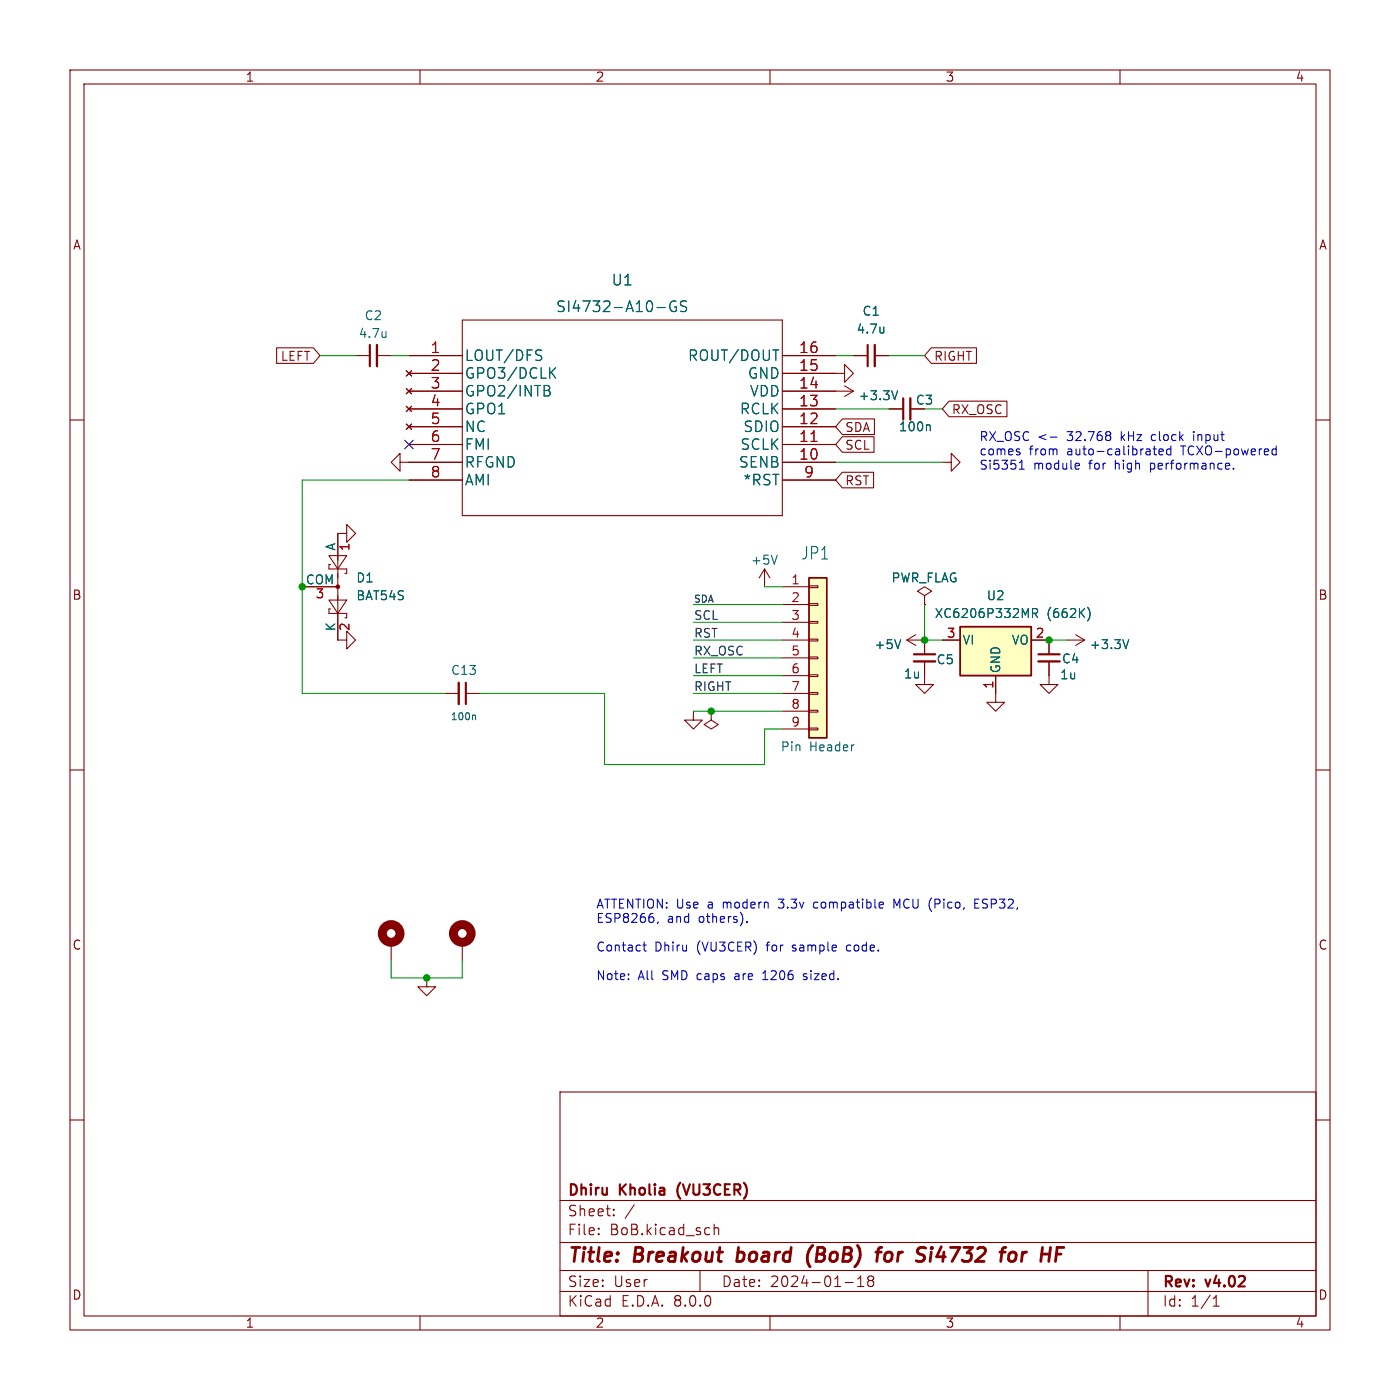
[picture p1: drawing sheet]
<svg xmlns="http://www.w3.org/2000/svg" width="200mm" height="200mm" viewBox="0 0 200 200" stroke-linecap="round" stroke-linejoin="round" font-family="sans-serif">
<g fill="none" stroke="#840000" stroke-width=".15">
<path d="M10 10h180v180h-180zM12 12h176v176h-176zM60 10v2M110 10v2M160 10v2M58 53l.8 .7M58 55.5l.8 .8M58 58l.8 .8M58.4 50.8h7.6M58.4 58.4h7.6M58.4 55.9h7.6M58.4 53.3h7.6"/>
<path d="M58.8 53l-.8 .7M58.8 55.5l-.8 .8M58.8 58l-.8 .8M66 45.7h45.8v28h-45.8zM111.8 50.8h7.6M111.8 58.4h7.6M111.8 55.9h10.1M111.8 53.3h7.6M120.6 55.1l1.3 .8M121.9 55.9l-1.3 .7M127 58.4h2M130 58.4h2.1"/>
<path d="M10 60h2M58 60.6l.8 .7M58.4 66h7.6M58.4 63.5h7.6M58.4 61h7.6M58.4 68.6h7.6M58.8 60.6l-.8 .7M111.8 66h7.6M111.8 63.5h7.6M111.8 61h7.6M111.8 68.6h7.6M134.6 66h1.3v-1.2l1.3 1.2-1.3 1.3v-1.3"/>
<path d="M188 60h2M48.3 91.4h1.2v-1.2l1.3 1.2-1.3 1.3v-1.3M63.5 99.1h2M66.5 99.1h2.1M109.2 81.3l-.7 1.3M109.2 81.3v2.5M109.2 81.3l.8 1.3M129.5 91.4h2.6v2.1M129.5 91.4l1.3 .8M130.8 90.7l-1.3 .7M132.1 85.1l1-.6-1-.7-1 .7 1 .6v1.3M132.1 86.4h.1"/>
<path d="M132.1 94.5v3.3h1.2l-1.2 1.3-1.3-1.3h1.3M10 110h2M101.6 101.6v1.3l1 .6-1 .6-1-.6 1-.6M101.6 101.6h.1M188 110h2M80 156h108v32h-108zM10 160h2M80 177.5h108M80 171.5h108M85.5 176.2v.2M85.5 175.5v.1M87.7 173.5v.2"/>
<path d="M87.7 172.8v.1M90.6 172.1l-1.3 1.9M102 174.9v1.5M102 175.5a.37 .37 0 0 1 .7 .1v.8M188 160h2M60 188v2M80 184.5h108M80 181.5h108M100 181.5v3M110 188v2M120.7 183.2h1.2M122.5 183.8h.9"/>
<path d="M122.5 182.7l.5-.4v1.5M124 182.4v.2l.2 .3M124.2 182.9l-.2 .3v.4l.2 .2h.3l.3-.3-.1-.4-.2-.2M124.2 182.9h.3M124.7 182.4l.1 .2-.3 .3M160 188v2M164 181.5v6.5M173.3 186.6h.9M173.3 185.5l.4-.4v1.5"/>
</g>
<g fill="none" stroke="#840000" stroke-width=".4">
<path d="M105.5 178.2l-.2 2M116.1 177.9a2.35 2.35 0 0 0-.4 3.1M125.1 178.9h.8M126 178.2l-.4 .1-.1 .2M127.1 178.9a.62 .62 0 0 0-.7 .4v.7a.52 .52 0 0 0 .8 .1M133 178.9l-.1 1.3M133.1 178.2v.2M133.1 178.2l-.1 .1 .1 .1M133.1 178.2l.1 .1-.1 .1M144.3 179.1a.52 .52 0 0 1 .5-.2 .52 .52 0 0 1 .4 .4l-.1 .5a.55 .55 0 0 1-.5 .4 .55 .55 0 0 1-.5-.4zM146.1 178.9l-.2 1.3M146.5 178.9l-.5 .4"/>
<path d="M105.3 180.1l.1 .1"/>
</g>
<g fill="none" stroke="#006464" stroke-width=".15">
<path d="M77.2 50l.2 .1M77.2 50.8a.35 .35 0 0 1 0 .6M77.7 55.8h.5M78.2 55.8a.4 .4 0 0 1 .4 .3 .4 .4 0 0 1-.3 .5h-.6M78.2 55.1h.2a.36 .36 0 0 1 .1 .4 .36 .36 0 0 1-.3 .3M78.7 53.2l.7 .8M79.4 52.5l-.9 .9M93.9 43.9h1.1M96.6 43.1a.63 .63 0 0 0-.8 .1 .63 .63 0 0 0-.1 .7 .57 .57 0 0 0 .3 .5 .57 .57 0 0 0 .6 0v-.5h-.3M98.1 43.1l-.2-.1-.5 .1a.36 .36 0 0 0-.2 .3 .36 .36 0 0 0 .3 .3 .56 .56 0 0 1 .6 .4l-.1 .3-.2 .1-.6-.1M128.2 55.8l-.4 1.3M111 79.3l-.4 1.3"/>
<path d="M132.7 60.7l.2 .2v.6M128.7 91.4l-.5 1.3M67.7 102.2l.2 .1v.5"/>
</g>
<path d="M115.9 63.1h.8" fill="none" stroke="#a90000" stroke-width=".15"/>
<path d="M130 56.9v3M65.5 97.5v3.1M130.6 94.5h3" fill="none" stroke="#840000" stroke-width=".33"/>
<path d="M129 56.9v3M66.5 97.5v3.1M130.6 93.5h3" fill="none" stroke="#840000" stroke-width=".3"/>
<path d="M115.6 82.6h2.5v22.8h-2.5z" fill="#ffffc2"/>
<g fill="none" stroke="#840000" stroke-width=".15">
<path d="M121.9 50.8h2.1M125 50.8h2M111.8 83.8h3.8M111.8 86.4h3.8M111.8 88.9h3.8M111.8 91.4h3.8M111.8 94h3.8M111.8 96.5h3.8M111.8 99.1h3.8M115.6 98.9h1.2v.3h-1.2zM115.6 96.4h1.2v.2h-1.2zM115.6 93.9h1.2v.2h-1.2z"/>
<path d="M115.6 91.3h1.2v.3h-1.2zM115.6 88.8h1.2v.2h-1.2zM115.6 86.2h1.2v.3h-1.2zM115.6 83.7h1.2v.2h-1.2zM142.2 99.1v1.2h1.3l-1.3 1.3-1.2-1.3h1.2M99.1 101.6v1.3h1.2l-1.2 1.2-1.3-1.2h1.3M111.8 101.6h3.8M111.8 104.1h3.8M115.6 104h1.2v.3h-1.2zM115.6 101.5h1.2v.2h-1.2zM55.9 134.6v2.6M61 139.7v1.3h1.2l-1.2 1.2-1.3-1.2h1.3"/>
<path d="M66 134.6v2.6"/>
</g>
<path d="M115.6 82.6h2.5v22.8h-2.5z" fill="none" stroke="#840000" stroke-width=".25"/>
<path d="M125 49.3v3" fill="none" stroke="#840000" stroke-width=".33"/>
<path d="M124 49.3v3" fill="none" stroke="#840000" stroke-width=".3"/>
<path d="M126.3 46.7v.9M126.3 47.4l-.1 .1" fill="none" stroke="#006464" stroke-width=".15"/>
<g fill="none" stroke="#840000" stroke-width="1.3">
<circle cx="55.9" cy="133.4" r="1.27"/>
<circle cx="66" cy="133.4" r="1.27"/>
</g>
<path d="M137.2 89.5h10.1v7h-10.1z" fill="#ffffc2"/>
<path d="M137.2 89.5h10.1v7h-10.1z" fill="none" stroke="#840000" stroke-width=".25"/>
<g fill="none" stroke="#840000" stroke-width=".15">
<path d="M39.5 49.7h5.3l.9 1.1-.9 1.1h-5.3zM50.8 50.8h2M53.8 50.8h2.1M58 53l.8 .7M58 55.5l.8 .8M58 58l.8 .8M58.4 50.8h7.6M58.4 58.4h7.6M58.4 55.9h7.6M58.4 53.3h7.6M58.8 53l-.8 .7M58.8 55.5l-.8 .8"/>
<path d="M58.8 58l-.8 .8M111.8 53.3h8.8v-1.2l1.3 1.2-1.3 1.3v-1.3M111.8 50.8h7.6M111.8 58.4h7.6M111.8 55.9h7.6M120.3 59.8h4.6v2.3h-4.6l-.9-1.1zM121.9 50.8h2.1M125 50.8h2M127 58.4h2M130 58.4h2.1M133 49.7h6.5v2.2h-6.5l-.9-1.1zM135.6 57.3h8.2v2.2h-8.2l-1-1.1z"/>
<path d="M47 79.4h2.5l-1.2 1.9zM49.5 76.2v1.3l1.3-1.3-1.3-1.3v1.3h-1.2v15.2M57.1 66v-1.2l-1.2 1.2 1.2 1.3v-1.3h8.9M58 60.6l.8 .7M58.4 63.5h7.6M58.4 61h7.6M58.4 68.6h7.6M58.8 60.6l-.8 .7M111.8 66h7.6M111.8 63.5h7.6M111.8 61h7.6M111.8 68.6h7.6"/>
<path d="M120.3 67.5h4.5v2.2h-4.5l-.9-1.1zM120.3 62.4h4.6v2.2h-4.6l-.9-1.1zM43.2 83.8h5.1M47 85.7h2.5l-1.2 1.9zM47.2 80.6h-.2v.7h2.5v.6h-.2M47.2 87h-.2v.6h2.5v.7h-.2M132.1 86.4h.1M132.1 91.4v2.1M132.1 94.5v2M134.6 91.4h2.6M142.2 96.5v2.6M147.3 91.4h2.6v2.1"/>
<path d="M149.9 94.5v3.3h1.2l-1.2 1.3-1.3-1.3h1.3M152.4 91.4h2.5M153.7 90.7l1.2 .7M154.9 91.4l-1.2 .8"/>
</g>
<g fill="none" stroke="#006464" stroke-width=".15">
<path d="M55.1 47.4v.8M55.1 48.1h.1M77.2 50l.2 .1M77.2 50.8a.35 .35 0 0 1 0 .6M77.7 55.8h.5M78.2 55.8a.4 .4 0 0 1 .4 .3 .4 .4 0 0 1-.3 .5h-.6M78.2 55.1h.2a.36 .36 0 0 1 .1 .4 .36 .36 0 0 1-.3 .3M78.7 53.2l.7 .8M79.4 52.5l-.9 .9M93.9 43.9h1.1M96.6 43.1a.63 .63 0 0 0-.8 .1 .63 .63 0 0 0-.1 .7 .57 .57 0 0 0 .3 .5 .57 .57 0 0 0 .6 0v-.5h-.3M98.1 43.1l-.2-.1-.5 .1a.36 .36 0 0 0-.2 .3 .36 .36 0 0 0 .3 .3 .56 .56 0 0 1 .6 .4l-.1 .3-.2 .1-.6-.1"/>
<path d="M126.3 46.7v.9M126.3 47.4l-.1 .1M128.2 55.8l-.4 1.3M132.7 60.7l.2 .2v.6M128.7 91.4l-.5 1.3M147.5 87.6l.6-.1 .1-.1v-.3l-.2-.2h-.5v1.3M147.8 87.6l.4 .6M155.4 86.8a1.46 1.46 0 0 1 0 1.9M161.3 91.4l-.5 1.3"/>
</g>
<path d="M53.8 49.3v3M148.3 94.5h3.1" fill="none" stroke="#840000" stroke-width=".33"/>
<path d="M52.8 49.3v3M148.3 93.5h3.1" fill="none" stroke="#840000" stroke-width=".3"/>
<circle cx="48.3" cy="83.8" r=".25" fill="#840000" stroke="#840000" stroke-width=".15"/>
<g fill="none" stroke="#0000c2" stroke-width=".15">
<path d="M145.6 64.6l.1 .1-.1 .3M145.6 64.1l.1 .1M145.6 67h.7M145.6 66.1l.4-.3v1.2M150 62.5h1M153.8 66.2h.3l.1 .3-.6 .1M154.1 67h-.3M158.4 61.7l.3 .2-.3 .3 .3 .3v.2l-.3 .2M164.7 64.1h.5M164.9 63.7v1.1l.1 .1 .2 .1M165.6 64.6l.6-.2-.1-.2-.4-.1-.1 .2v.6h.5M167.3 64.2l-.4-.1-.2 .3v.3l.1 .2h.5"/>
<path d="M167.3 63.7v1.3M170.5 61.7v.1M170.5 62.1v.8M175.6 66.2l.1 .3-.6 .1M176.2 66.9v.1M181.8 64.2h.5M181.8 64.9h.5M182.3 63.7v1.3M89.8 139.8v.1M89.8 139.2v.1M91.8 135h.5M92 134.6v1.1l.1 .1 .2 .1"/>
<path d="M94 131.7l-.1 .3M106.7 131.6v.2M109 139.9h.7M109.2 138.9l-.2 .1M114.8 139.9h.3M115.1 139.1l-.3 .1v.1v.2h.3M116.5 128.9l-.3 .2v.4l.3 .2M121.2 135l-.3 .3v.3l.3 .3M125.8 128.9h.3l.1 .3-.6 .1M126.1 129.7h-.3M128.1 129.4l-.4-.9v1.2M139.3 129.1h.4"/>
<path d="M139.9 128.5h-.6v1.2h.6"/>
</g>
<g fill="none" stroke="#009600" stroke-width=".15">
<path d="M45.7 50.8h5.1M55.9 50.8h2.5M119.4 50.8h2.5M119.4 58.4h7.6M127 50.8h5.1M132.1 58.4h2.5M58.4 68.6h-15.2v30.5h20.3M119.4 66h15.2M68.6 99.1h17.8v10.1h22.8v-5.1h2.6M99.1 88.9h12.7M99.1 99.1h12.7M99.1 91.4h12.7"/>
<path d="M99.1 94h12.7M99.1 96.5h12.7M99.1 86.4h12.7M109.2 83.8h2.6M132.1 86.4v5h2.5M149.9 91.4h2.5M99.1 101.6h12.7M55.9 137.2v2.5h10.1v-2.5"/>
</g>
<path d="M57.8 62.9l1.2 1.2M59 62.9l-1.2 1.2" fill="none" stroke="#000084" stroke-width=".15"/>
<path d="M115.9 63.1h.8" fill="none" stroke="#a90000" stroke-width=".15"/>
<g fill="#009600" stroke="#009600" stroke-width=".15">
<circle cx="149.9" cy="91.4" r=".46"/>
<circle cx="132.1" cy="91.4" r=".46"/>
<circle cx="101.6" cy="101.6" r=".46"/>
<circle cx="61" cy="139.7" r=".46"/>
<circle cx="43.2" cy="83.8" r=".46"/>
</g>
<g font-size="2.8" fill="#840000">
<text x="81" y="180.9">Title:</text>
<text x="90.7" y="180.9">Breakout</text>
<text x="106.1" y="180.9">board</text>
<text x="116.9" y="180.9">(BoB)</text>
<text x="127.7" y="180.9">for</text>
<text x="134.2" y="180.9">Si4732</text>
<text x="147" y="180.9">for</text>
</g>
<text font-size="2.5" fill="#006464" x="114.4" y="80.2">JP1</text>
<g font-size="2.1" fill="#006464">
<text x="87.3" y="41">U1</text>
<text x="79.4" y="44.8">SI4732-A10-GS</text>
<text x="66.3" y="51.8">LOUT/DFS</text>
<text x="98.2" y="51.8">ROUT/DOUT</text>
<text x="66.3" y="54.3">GPO3/DCLK</text>
<text x="66.3" y="56.9">GPO2/INTB</text>
<text x="66.3" y="59.4">GPO1</text>
<text x="105.6" y="59.4">RCLK</text>
<text x="106.8" y="54.3">GND</text>
<text x="107.1" y="56.9">VDD</text>
<text x="66.3" y="61.9">NC</text>
<text x="66.3" y="64.5">FMI</text>
<text x="105.7" y="64.5">SCLK</text>
<text x="106.1" y="61.9">SDIO</text>
<text x="66.3" y="67">RFGND</text>
<text x="66.3" y="69.6">AMI</text>
<text x="105.5" y="67">SENB</text>
<text x="106.1" y="69.6">*RST</text>
</g>
<g font-size="2.1" fill="#a90000">
<text x="61.4" y="50.5">1</text>
<text x="61.4" y="53.1">2</text>
<text x="114.1" y="53.1">15</text>
<text x="114.1" y="50.5">16</text>
<text x="61.4" y="55.6">3</text>
<text x="61.4" y="58.2">4</text>
<text x="114.1" y="58.2">13</text>
<text x="114.1" y="55.6">14</text>
<text x="61.4" y="60.7">5</text>
<text x="61.4" y="63.2">6</text>
<text x="61.4" y="65.8">7</text>
<text x="114.1" y="65.8">10</text>
<text x="114.1" y="63.2">11</text>
<text x="114.1" y="60.7">12</text>
<text x="61.4" y="68.3">8</text>
<text x="114.8" y="68.3">9</text>
</g>
<g font-size="2.1" fill="#840000">
<text x="81" y="174">Sheet:</text>
<text x="81" y="171.2">Dhiru</text>
<text x="88.6" y="171.2">Kholia</text>
<text x="97.4" y="171.2">(VU3CER)</text>
<text x="81" y="176.7">File:</text>
<text x="87.1" y="176.7">BoB.kicad_sch</text>
<text x="81" y="184.1">Size:</text>
<text x="87.7" y="184.1">User</text>
<text x="103" y="184.1">Date:</text>
<text x="110" y="184.1">2024-01-18</text>
<text x="166" y="184.3">Rev:</text>
<text x="172.4" y="184.3">v4.02</text>
<text x="81" y="186.9">KiCad</text>
<text x="88.7" y="186.9">E.D.A.</text>
<text x="96.3" y="186.9">8.0.0</text>
<text x="166" y="186.9">Id:</text>
<text x="170.1" y="186.9">1/1</text>
</g>
<g font-size="1.8" fill="#840000">
<text x="35" y="11.9">1</text>
<text x="85" y="11.9">2</text>
<text x="135" y="11.9">3</text>
<text x="185" y="11.9">4</text>
<text x="10.3" y="35.9">A</text>
<text x="188.3" y="35.9">A</text>
<text x="40" y="51.8">LEFT</text>
<text x="133.3" y="51.8">RIGHT</text>
<text x="135.9" y="59.4">RX_OSC</text>
<text x="120.6" y="61.9">SDA</text>
<text x="120.6" y="64.5">SCL</text>
<text x="120.6" y="69.5">RST</text>
<text x="10.3" y="85.9">B</text>
<text x="188.3" y="85.9">B</text>
<text x="10.3" y="135.9">C</text>
<text x="188.3" y="135.9">C</text>
<text x="10.3" y="185.9">D</text>
<text x="188.3" y="185.9">D</text>
<text x="35" y="189.9">1</text>
<text x="85" y="189.9">2</text>
<text x="135" y="189.9">3</text>
<text x="185" y="189.9">4</text>
</g>
<g font-size="1.8" fill="#006464">
<text x="52" y="45.9">C2</text>
<text x="122.3" y="47.9">4.7u</text>
<text x="123.1" y="45.3">C1</text>
<text x="51.2" y="48.5">4.7u</text>
<text x="122.6" y="57.4">+3.3V</text>
<text x="130.7" y="58">C3</text>
<text x="128.3" y="61.8">100n</text>
<text x="43.6" y="83.6">COM</text>
<text x="48" y="78.8" transform="rotate(-90 48 78.8)">A</text>
<text x="50.8" y="83.4">D1</text>
<text x="107.2" y="80.9">+5V</text>
<text x="127.3" y="83.4">PWR_FLAG</text>
<text x="50.8" y="86">BAT54S</text>
<text x="133.4" y="88.5">XC6206P332MR</text>
<text x="140.9" y="86">U2</text>
<text x="149.5" y="88.5">(662K)</text>
<text x="48" y="90.3" transform="rotate(-90 48 90.3)">K</text>
<text x="124.8" y="92.9">+5V</text>
<text x="133.7" y="95.1">C5</text>
<text x="137.4" y="92.3">VI</text>
<text x="144.4" y="92.3">VO</text>
<text x="151.6" y="95">C4</text>
<text x="155.6" y="92.9">+3.3V</text>
<text x="64.3" y="96.6">C13</text>
<text x="129" y="97.1">1u</text>
<text x="143.1" y="96.3" transform="rotate(-90 143.1 96.3)">GND</text>
<text x="151.4" y="97.3">1u</text>
<text x="111.4" y="107.5">Pin</text>
<text x="115.6" y="107.5">Header</text>
</g>
<g font-size="1.8" fill="#0000c2">
<text x="139.8" y="63.1">RX_OSC &lt;-</text>
<text x="139.8" y="65.1">comes</text>
<text x="147" y="65.1">from</text>
<text x="152.6" y="63.1">32.768</text>
<text x="152.6" y="65.1">auto-calibrated</text>
<text x="160.4" y="63.1">kHz</text>
<text x="165" y="63.1">clock</text>
<text x="169" y="65.1">TCXO-powered</text>
<text x="171.1" y="63.1">input</text>
<text x="139.8" y="67.2">Si5351</text>
<text x="147.7" y="67.2">module</text>
<text x="155.7" y="67.2">for</text>
<text x="159.5" y="67.2">high</text>
<text x="164.8" y="67.2">performance.</text>
<text x="85.1" y="129.9">ATTENTION: Use</text>
<text x="85.1" y="131.9">ESP8266,</text>
<text x="95.3" y="131.9">and</text>
<text x="100" y="131.9">others).</text>
<text x="101.2" y="129.9">a</text>
<text x="103.5" y="129.9">modern</text>
<text x="111.7" y="129.9">3.3v</text>
<text x="116.9" y="129.9">compatible</text>
<text x="128.5" y="129.9">MCU (Pico,</text>
<text x="140.5" y="129.9">ESP32,</text>
<text x="85.1" y="136">Contact</text>
<text x="93.5" y="136">Dhiru</text>
<text x="99.6" y="136">(VU3CER)</text>
<text x="109.8" y="136">for</text>
<text x="113.7" y="136">sample</text>
<text x="121.6" y="136">code.</text>
<text x="85.1" y="140.1">Note:</text>
<text x="91.2" y="140.1">All</text>
<text x="94.7" y="140.1">SMD caps</text>
<text x="105.4" y="140.1">are</text>
<text x="109.6" y="140.1">1206</text>
<text x="115.6" y="140.1">sized.</text>
</g>
<g font-size="1.8" fill="#a90000">
<text x="50.2" y="78.8" transform="rotate(-90 50.2 78.8)">1</text>
<text x="113" y="83.6">1</text>
<text x="45" y="85.8">3</text>
<text x="113" y="86.1">2</text>
<text x="113" y="88.6">3</text>
<text x="50.2" y="90.2" transform="rotate(-90 50.2 90.2)">2</text>
<text x="113" y="91.2">4</text>
<text x="113" y="93.7">5</text>
<text x="135.2" y="91.2">3</text>
<text x="147.9" y="91.2">2</text>
<text x="113" y="96.3">6</text>
<text x="113" y="98.8">7</text>
<text x="113" y="101.3">8</text>
<text x="142" y="98.5" transform="rotate(-90 142 98.5)">1</text>
<text x="113" y="103.9">9</text>
</g>
<g font-size="1.7" fill="#0f0f0f">
<text x="99.1" y="88.6">SCL</text>
<text x="99.1" y="91.2">RST</text>
<text x="99.1" y="93.7">RX_OSC</text>
<text x="99.1" y="96.3">LEFT</text>
<text x="99.1" y="98.8">RIGHT</text>
</g>
<text font-size="1.4" fill="#0f0f0f" x="99.1" y="86.2">SDA</text>
<text font-size="1.4" fill="#006464" x="64.3" y="103.1">100n</text>
</svg>
